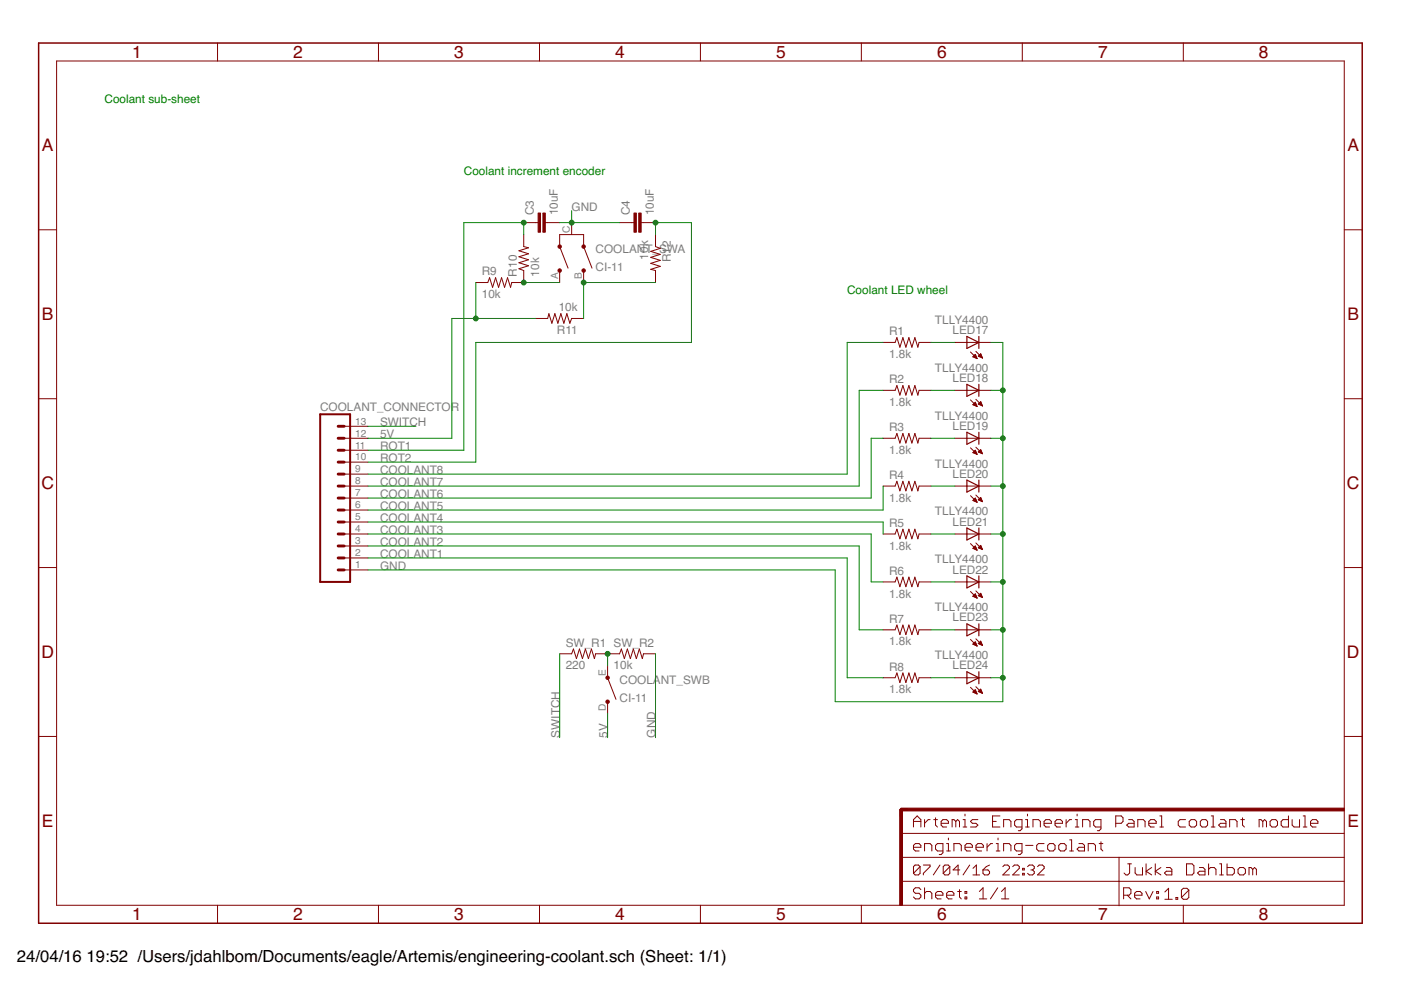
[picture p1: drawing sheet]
<svg xmlns="http://www.w3.org/2000/svg" width="297mm" height="210mm" viewBox="0 0 297 210" stroke-linecap="round" stroke-linejoin="round" font-family="sans-serif">
<g fill="none" stroke="#800000" stroke-width=".25">
<path d="M205 71.3l2.5 1.3-2.5 1.3zM207.5 71.3v2.6M205 81.5l2.5 1.3-2.5 1.2zM205 91.7l2.5 1.2-2.5 1.3zM207.5 81.5v2.5M207.5 91.7v2.5M205 101.8l2.5 1.3-2.5 1.2zM205 112l2.5 1.2-2.5 1.3zM207.5 101.8v2.5M207.5 112v2.5M205 122.1l2.5 1.3-2.5 1.3zM205 132.3l2.5 1.2-2.5 1.3z"/>
<path d="M207.5 122.1v2.6M207.5 132.3v2.5M205 142.4l2.5 1.3-2.5 1.3zM207.5 142.4v2.6"/>
</g>
<g fill="none" stroke="#800000" stroke-width=".21">
<path d="M12 12.9h273v179h-273zM46.1 9.1v3.8M80.2 9.1v3.8M114.4 9.1v3.8M148.5 9.1v3.8M182.6 9.1v3.8M216.7 9.1v3.8M250.9 9.1v3.8M8.2 48.7h3.8M111 47.2h3.1M111 49.7v2.6l1.1 .2-2.1 .7 2.1 .6-2.1 .6 2.1 .7-2.1 .6 2.1 .6-2.1 .7 1 .4v2.5h-2.5l-.3 1-.6-2-.6 2-.7-2-.6 2-.6-2-.7 2-.6-2-.4 1h-2.5M115.6 47.2h3.1"/>
<path d="M118.7 57.4v2.5M120.4 56.9l-1.7-4.6v-2.6h5v2.6l1.8 4.6M121.2 47.2v2.5M123.7 57.4v2.5M131.4 47.2h3M135.9 47.2h3.1M139 49.7v2.6l1 .4-2 .6 2 .6-2 .7 2 .6-2 .6 2 .7-2 .6 1 .3v2.5M285 48.7h3.8M113.6 67.5h2.5l.3-1 .6 2 .6-2 .7 2 .6-2 .6 2 .7-2 .6 2 .4-1h2.5M187.2 72.6h2.6l.4-1 .6 2 .6-2 .7 2 .6-2 .6 2 .7-2 .6 2 .3-1h2.5M202.5 72.6h7.6M205.8 74.6l1.4 1.4"/>
<path d="M206.3 75.6l.9 .4M206.3 75.6h.7M206.4 75.5h.5M206.5 75.4h.4M206.6 75.8h.5M206.6 75.3h.3M206.8 75.2h.1M206.8 75.1l-.5 .5M206.8 75.1l.4 .9M206.9 75.9h.2M206.9 74.5l1.4 1.4M207.1 76h.1"/>
<path d="M207.4 75.5l.5-.5 .4 .9zM207.5 75.5h.7M207.5 75.4h.6M207.6 75.3h.4M207.7 75.6h.5M207.8 75.2h.2M207.9 75.1h.1M208 75.8h.3M208.3 75.9h.1M8.2 84.5h3.8M73 92.9h5M73 95.5h5"/>
<path d="M73 98h5M73 90.4h5M187.2 82.8h2.6l.4-1.1 .6 2.1 .6-2.1 .7 2.1 .6-2.1 .6 2.1 .7-2.1 .6 2.1 .3-1h2.5M187.2 92.9h2.6l.4-1 .6 2 .6-2 .7 2 .6-2 .6 2 .7-2 .6 2 .3-1h2.5M202.5 82.8h7.6M202.5 92.9h7.6M205.8 84.8l1.4 1.4M205.8 95l1.4 1.3M206.3 85.8l.9 .4M206.3 85.8h.7M206.3 95.9h.7M206.4 85.7h.5"/>
<path d="M206.4 95.8h.5M206.5 96h.5M206.5 85.9h.6M206.5 85.5h.4M206.6 95.7h.3M206.7 85.4h.1M206.7 95.5h.1M206.7 96.2h.4M206.8 85.3l-.5 .5M206.8 85.3l.4 .9M206.8 85.3h.1M206.8 95.5l.4 .8-.9-.3z"/>
<path d="M206.8 86h.3M206.9 84.7l1.4 1.4M206.9 94.8l1.4 1.4M207 96.3h.1M207.1 86.1h.1M207.4 95.8l.5-.5 .4 .9zM207.4 85.7h.7M207.5 95.8h.6M207.6 85.5h.5M207.6 95.7h.5M207.6 95.9h.6M207.7 85.4h.3"/>
<path d="M207.7 85.8h.5M207.7 95.5h.3M207.8 85.3h.2M207.8 95.4h.2M207.9 96h.3M207.9 85.2l-.5 .5 .9 .4M207.9 85.2l.4 .9M207.9 85.2h.1M208 85.9h.2M208.2 96.2h.1M208.2 86h.1M285 84.5h3.8"/>
<path d="M73 103.1h5M73 113.2h5M73 118.3h5M73 115.8h5M73 110.7h5M73 108.1h5M73 105.6h5M73 100.5h5M187.2 103.1h2.6l.4-1.1 .6 2.1 .6-2.1 .7 2.1 .6-2.1 .6 2.1 .7-2.1 .6 2.1 .3-1h2.5M187.2 113.2h2.6l.4-1 .6 2 .6-2 .7 2 .6-2 .6 2 .7-2 .6 2 .3-1h2.5M202.5 103.1h7.6M202.5 113.2h7.6"/>
<path d="M205.8 105.1l1.4 1.4M205.8 115.3l1.4 1.3M206.3 106.1l.5-.5 .4 .9zM206.3 116.3l.5-.5 .4 .8zM206.3 116.3h.7M206.4 106h.6M206.4 116.2h.6M206.4 106.2h.6M206.5 105.9h.4M206.5 116.1h.4M206.6 105.8h.3M206.6 115.9h.3"/>
<path d="M206.6 116.4h.5M206.7 106.3h.4M206.7 105.7h.1M206.7 115.8h.1M206.9 105l1.4 1.4M206.9 115.1l1.4 1.4M206.9 116.5h.2M207 106.4h.1M207.5 105.9h.6M207.5 116.2h.7M207.5 116.1h.6M207.6 106h.6"/>
<path d="M207.6 105.8h.5M207.6 115.9h.4M207.7 105.7h.3M207.8 115.8h.2M207.8 116.3h.4M207.8 106.2h.4M207.8 105.6h.2M207.9 115.7h.1M207.9 105.5l.4 .9-.9-.4zM207.9 115.6l.4 .9-.9-.4zM208.1 116.4h.2M208.1 106.3h.2"/>
<path d="M8.2 120.3h3.8M73 120.8h5M118.7 138.6h2.5l.4-1 .6 2 .7-2 .6 2 .6-2 .7 2 .6-2 .6 2 .3-1h5.1l.3-1 .7 2 .6-2 .6 2 .7-2 .6 2 .7-2 .6 2 .2-1h2.6M187.2 123.4h2.6l.4-1 .6 2 .6-2 .7 2 .6-2 .6 2 .7-2 .6 2 .3-1h2.5M187.2 133.5h2.6l.4-1 .6 2.1 .6-2.1 .7 2.1 .6-2.1 .6 2.1 .7-2.1 .6 2.1 .3-1.1h2.5M202.5 123.4h7.6M202.5 133.5h7.6M205.8 125.4l1.4 1.4M205.8 135.6l1.4 1.4M206.3 126.4l.9 .4M206.3 126.4h.7M206.3 136.6l.9 .4"/>
<path d="M206.3 136.6l.5-.5 .4 .9M206.3 136.6h.7M206.4 126.3h.5M206.4 136.4h.5M206.5 136.7h.6M206.5 126.2h.4M206.5 136.3h.4M206.6 126.6h.5M206.6 126.1h.2M206.7 136.2h.1M206.8 125.9h.1M206.8 125.9l-.5 .5"/>
<path d="M206.8 125.9l.4 .9M206.8 136.8h.3M206.8 126.7h.3M206.9 125.3l1.4 1.4M206.9 135.4l1.4 1.4M207.1 136.9h.1M207.1 126.8h.1M207.4 126.3l.9 .4M207.4 126.3l.5-.5 .4 .9M207.4 126.3h.8M207.4 136.4h.7M207.5 126.2h.6"/>
<path d="M207.6 136.3h.5M207.6 126.1h.4M207.7 136.6h.5M207.7 136.2h.3M207.7 126.4h.5M207.8 125.9h.2M207.8 136.1h.2M207.9 125.8h.1M207.9 136l-.5 .5 .9 .3M207.9 136l.4 .8M207.9 136h.1M207.9 136.7h.3"/>
<path d="M208 126.6h.3M208.2 136.8h.1M208.3 126.7h.1M285 120.3h3.8M8.2 156.1h3.8M128.8 141.2v2.5l1.8 4.6M128.8 148.8v2.5M187.2 143.7h2.6l.4-1 .6 2 .6-2 .7 2 .6-2 .6 2 .7-2 .6 2 .3-1h2.5M202.5 143.7h7.6M205.8 145.7l1.4 1.4M206.3 146.7l.5-.5 .4 .9zM206.3 146.7h.7"/>
<path d="M206.4 146.8h.6M206.5 146.6h.4M206.6 146.5h.3M206.7 146.3h.1M206.7 146.9h.4M206.9 145.6l1.4 1.4M207 147.1h.1M207.4 146.6l.5-.5 .4 .9zM207.5 146.6h.6M207.6 146.5h.5M207.6 146.7h.6M207.7 146.3h.3"/>
<path d="M207.8 146.2h.2M207.9 146.8h.3M208.2 146.9h.1M285 156.1h3.8M191.1 176.7h93.9M193.7 179.6h1.5v-.4l-.3-.3h-.8l-.4 .3v.8l.4 .4h.8M193.7 175.3v-1.5l.8-.8 .7 .8v1.5M193.7 174.2h1.5M196 173.8v1.5M197.2 173.8h-.4l-.8 .8M198 173.8h.8M198.4 173.4v1.5l.4 .4"/>
<path d="M199.5 174.6h1.6v-.4l-.4-.4h-.8l-.4 .4v.7l.4 .4h.8M200.7 178.9h.4v1.5M201.1 177.7v.4M202.6 174.2l.4-.4 .4 .4v1.1M202.6 174.2l-.4-.4h-.3v1.5M202.6 174.2v1.1M204.2 173.8h.4v1.5M204.2 175.3h.8M204.6 179.6h1.6v-.4l-.4-.3h-.8l-.4 .3v.8l.4 .4h.8M204.6 172.6v.4M206.9 179.6h1.6v-.4l-.4-.3h-.8l-.4 .3v.8l.4 .4h.8M207.3 173.8h-1.1l-.4 .4 .4 .4h.7l.4 .3-.4 .4h-1.1"/>
<path d="M209.3 178.9v1.5M210.4 178.9h-.3l-.8 .7M210.4 174.2h.8M211.2 178.9h.4v1.5M211.6 177.7v.4M212 173h-1.6v2.3h1.6M212.8 175.3v-1.5h1.2l.3 .4v1.1M216.7 175.3h-1.2l-.4-.4v-.7l.4-.4h1.2v1.9l-.4 .4h-.4M217.4 179.2h1.6M217.4 173.8h.4v1.5M217.4 175.3h.8M217.8 172.6v.4"/>
<path d="M219 175.3v-1.5h1.2l.4 .4v1.1M221.4 178.9h-1.2l-.4 .3v.8l.4 .4h1.2M221.4 174.6h1.5v-.4l-.4-.4h-.8l-.3 .4v.7l.3 .4h.8M222.1 179.2l.4-.3h.8l.4 .3v.8l-.4 .4h-.8l-.4-.4zM223.7 174.6h1.6v-.4l-.4-.4h-.8l-.4 .4v.7l.4 .4h.8M224.5 179.2l.4-.3h.7l.4 .3v.8l-.4 .4h-.7l-.4-.4zM226 173.8v1.5M226.8 178.1h.4v2.3M227.2 173.8h-.4l-.8 .8M228 173.8h.4v1.5M228 175.3h.7M228.4 172.6v.4"/>
<path d="M228.7 178.9h.8l.4 .3v1.2h-1.2l-.3-.4 .3-.4h1.2M229.5 175.3v-1.5h1.2l.4 .4v1.1M233 178.9h.8M233.4 175.3h-1.1l-.4-.4v-.7l.4-.4h1.1v1.9l-.4 .4h-.3M233.4 178.5v1.5l.4 .4M236.6 174.6h1.1l.4-.4v-.8l-.4-.4h-1.1v2.3M239.3 173.8h.8l.4 .4v1.1h-1.2l-.4-.4 .4-.3h1.2M241.2 175.3v-1.5h1.2l.4 .4v1.1M243.6 174.6h1.5v-.4l-.4-.4h-.7l-.4 .4v.7l.4 .4h.7M245.9 175.3h.8M245.9 173h.4v2.3M251.4 173.8h-1.2l-.4 .4v.7l.4 .4h1.2"/>
<path d="M252.1 174.2l.4-.4h.8l.4 .4v.7l-.4 .4h-.8l-.4-.4zM254.9 173.8h.8l.3 .4v.7l-.3 .4h-.8l-.4-.4v-.7zM256.8 175.3h.8M256.8 173h.4v2.3M258.8 173.8h.7l.4 .4v1.1h-1.1l-.4-.4 .4-.3h1.1M260.7 175.3v-1.5h1.2l.4 .4v1.1M263.1 173.8h.7M263.4 173.4v1.5l.4 .4M267.7 174.2l-.4-.4h-.3v1.5M267.7 174.2v1.1M267.7 174.2l.4-.4 .4 .4v1.1M269.3 174.2l.4-.4h.8l.3 .4v.7l-.3 .4h-.8l-.4-.4z"/>
<path d="M273.2 173v2.3h-1.2l-.4-.4v-.7l.4-.4h1.2M274 173.8v1.1l.4 .4h1.1v-1.5M276.3 175.3h.8M276.3 173h.4v2.3M277.9 174.6h1.5v-.4l-.4-.4h-.7l-.4 .4v.7l.4 .4h.7M46.1 191.9v3.8M80.2 191.9v3.8M114.4 191.9v3.8M148.5 191.9v3.8M182.6 191.9v3.8M191.1 186.9h93.9M191.1 181.8h93.9"/>
<path d="M195.1 183.7l-.4-.3h-.7l-.3 .3v1.5M195.1 183.7v1.5l-.4 .3h-.7l-.3-.3M195.1 183.7l-1.4 1.5M195.2 188.6l-.3-.4h-.8l-.4 .4v.4l.4 .4h.8l.3 .4v.4l-.3 .4h-.8l-.4-.4M195.8 183.4h1.4v.3l-1.4 1.5v.3M196 180.4v-1.5h1.2l.4 .3v1.2M196 188.2v2.4M196 189.4l.4-.4h.8l.4 .4v1.2M198.4 189.8h1.5v-.4l-.4-.4h-.7l-.4 .4v.8l.4 .4h.7M199.3 183.4l-1.4 2.1M199.9 180.4h-1.1l-.4-.4v-.8l.4-.3h1.1v1.9l-.4 .4h-.4M200.7 180.4h.8"/>
<path d="M200.7 189.8h1.5v-.4l-.3-.4h-.8l-.4 .4v.8l.4 .4h.8M201.4 183.7l-.4-.3h-.7l-.3 .3v1.5M201.4 183.7v1.5l-.4 .3h-.7l-.3-.3M201.4 183.7l-1.4 1.5M202.2 180.4v-1.5h1.2l.4 .3v1.2M203 189h.8M203.4 188.6v1.6l.4 .4M203.5 184.4h-1.4l1-1v2.1M204.6 189h.4v.4h-.4zM204.6 190.2h.4v.4h-.4zM205.6 183.4l-1.4 2.1M206.3 185.5h1.4"/>
<path d="M206.3 184.1l.7-.7v2.1M207.6 189l.8-.8v2.4M207.6 190.6h1.6M208.4 184.4h1.1l.3 .4v.4l-.3 .3h-.8l-.3-.3zM209.8 183.4l-.7 .3-.7 .7M211.2 180.4h.8M211.5 188.2l-1.5 2.4M212.3 190.6h1.6M212.3 189l.8-.8v2.4M212.6 183.7l.4-.3h.7l.3 .3v.4l-1.4 1.4h1.4M212.8 180.4v-1.5h1.2l.3 .3v1.2M214.7 183.7l.4-.3h.7l.3 .3v.4l-1.4 1.4h1.4"/>
<path d="M216.7 180.4h-1.2l-.4-.4v-.8l.4-.3h1.2v1.9l-.4 .4h-.4M216.7 191.9v3.8M216.8 185.2h.4v.3h-.4zM216.8 184.1h.4v.3h-.4zM217.9 183.7l.3-.3h.7l.4 .3v.4l-.4 .3M218.6 184.4h.3M218.9 184.4l.4 .4v.4l-.4 .3h-.7l-.3-.3M220 183.7l.3-.3h.7l.4 .3v.4l-1.4 1.4h1.4M226.8 180.4h.8M230.7 180.4v-1.5h1.2l.4 .3v1.2M237.3 181.8v10.2M238.2 189.8h1.2l.4-.4v-.8l-.4-.4h-1.2v2.4"/>
<path d="M239 189.8l.8 .8M239.1 183.2h.8M239.5 183.2v1.9l-.4 .4h-.4l-.4-.4M240.6 189.8h1.5v-.4l-.4-.4h-.7l-.4 .4v.8l.4 .4h.7M240.7 183.9v1.2l.3 .4h1.2v-1.6M242.9 189l.8 1.6 .8-1.6M243 183.2v2.3M244.2 183.9l-1.2 .8 1.2 .8M244.9 183.2v2.3M245.2 190.2h.4v.4h-.4zM245.2 189h.4v.4h-.4zM246.1 183.9l-1.2 .8 1.2 .8"/>
<path d="M247 189.1l.8-.8v2.4M247 190.7h1.5M247.3 183.9h.8l.4 .4v1.2h-1.2l-.4-.4 .4-.4h1.2M249.3 190.3h.4v.4h-.4zM250.9 191.9v3.8M251.6 183.2h1.2l.3 .4v1.5l-.3 .4h-1.2zM252.1 188.7v1.6l-.4 .4h-.8l-.4-.4M252.1 188.7l-.4-.4h-.8l-.4 .4v1.6M252.1 188.7l-1.6 1.6M254.3 183.9h.8l.4 .4v1.2h-1.2l-.4-.4 .4-.4h1.2M256.2 184.3l.4-.4h.8l.4 .4v1.2M256.2 183.2v2.3"/>
<path d="M258.6 185.5h.8M258.6 183.2h.4v2.3M260.2 183.2v2.3h1.1l.4-.4v-.8l-.4-.4h-1.1M262.5 184.3l.4-.4h.8l.4 .4v.8l-.4 .4h-.8l-.4-.4zM265.6 184.3l-.4-.4h-.4v1.6M265.6 184.3v1.2M265.6 184.3l.4-.4 .4 .4v1.2"/>
</g>
<g fill="#800000" stroke="#800000" stroke-width=".21">
<path d="M115.1 45.2h.5v4h-.5z"/>
<path d="M114.1 45.2h.5v4h-.5z"/>
<path d="M135.4 45.2h.5v4h-.5z"/>
<path d="M134.4 45.2h.5v4h-.5z"/>
<path d="M190.8 171.6h.5v20.3h-.5z"/>
<path d="M191 171.3h94v.6h-94z"/>
</g>
<g fill="none" stroke="#800000" stroke-width=".61">
<path d="M71.7 98h1.3M71.7 95.5h1.3M71.7 92.9h1.3M71.7 90.4h1.3M71.7 115.8h1.3M71.7 118.3h1.3M71.7 110.7h1.3M71.7 113.2h1.3M71.7 108.1h1.3M71.7 105.6h1.3M71.7 103.1h1.3M71.7 100.5h1.3"/>
<path d="M71.7 120.8h1.3M192.3 171.6h-1.2v1.3"/>
</g>
<path d="M8.2 9.1h280.6v186.6h-280.6z" fill="none" stroke="#800000" stroke-width=".32"/>
<g fill="#800000" stroke="#800000" stroke-width=".21">
<circle cx="118.7" cy="57.4" r=".36"/>
<circle cx="123.7" cy="57.4" r=".36"/>
<circle cx="123.7" cy="52.3" r=".36"/>
<circle cx="118.7" cy="52.3" r=".36"/>
<circle cx="128.8" cy="148.8" r=".36"/>
<circle cx="128.8" cy="143.7" r=".36"/>
</g>
<path d="M67.9 87.8h6.3v35.6h-6.3z" fill="none" stroke="#800000" stroke-width=".42"/>
<g fill="none" stroke="#008000" stroke-width=".21">
<path d="M100.9 59.9v7.6M111 49.7v-2.5h-12.7v48.3h-20.3M111 59.9h7.7M118.7 47.2h12.7M121.2 44.7v2.5M139 49.7v-2.5h7.6v25.4h-45.7v25.4h-22.9M139 59.9h-15.3v7.6M113.6 67.5h-17.8v25.4h-17.8M187.2 72.6h-7.6v27.9h-101.6M197.4 72.6h5.1M210.1 72.6h2.5v76.2h-35.5v-28h-99.1M78 90.4h10.2"/>
<path d="M187.2 92.9h-2.5v12.7h-106.7M187.2 82.8h-5v20.3h-104.2M197.4 92.9h5.1M197.4 82.8h5.1M210.1 92.9h2.5M210.1 82.8h2.5M78 115.8h104.2v17.7h5M78 113.2h106.7v10.2h2.5M78 118.3h101.6v25.4h7.6M78 110.7h109.2v2.5M187.2 103.1v5h-109.2M197.4 113.2h5.1"/>
<path d="M197.4 103.1h5.1M210.1 113.2h2.5M210.1 103.1h2.5M118.7 138.6v17.8M128.8 138.6v2.6M139 138.6v17.8M197.4 133.5h5.1M197.4 123.4h5.1M210.1 133.5h2.5M210.1 123.4h2.5M128.8 151.3v5.1M197.4 143.7h5.1"/>
<path d="M210.1 143.7h2.5"/>
</g>
<g fill="#008000" stroke="#008000" stroke-width=".21">
<circle cx="100.9" cy="67.5" r=".51"/>
<circle cx="212.6" cy="133.5" r=".51"/>
<circle cx="212.6" cy="123.4" r=".51"/>
<circle cx="212.6" cy="113.2" r=".51"/>
<circle cx="212.6" cy="103.1" r=".51"/>
<circle cx="212.6" cy="92.9" r=".51"/>
<circle cx="212.6" cy="82.8" r=".51"/>
<circle cx="212.6" cy="143.7" r=".51"/>
<circle cx="121.2" cy="47.2" r=".51"/>
<circle cx="111" cy="59.9" r=".51"/>
<circle cx="111" cy="47.2" r=".51"/>
<circle cx="139" cy="47.2" r=".51"/>
<circle cx="123.7" cy="59.9" r=".51"/>
<circle cx="128.8" cy="138.6" r=".51"/>
</g>
<g font-size="3.7" fill="#800000">
<text x="28" y="12.3">1</text>
<text x="62.2" y="12.3">2</text>
<text x="96.3" y="12.3">3</text>
<text x="130.4" y="12.3">4</text>
<text x="164.5" y="12.3">5</text>
<text x="198.7" y="12.3">6</text>
<text x="232.8" y="12.3">7</text>
<text x="266.9" y="12.3">8</text>
<text x="8.9" y="32.1">A</text>
<text x="285.7" y="32.1">A</text>
<text x="8.9" y="67.9">B</text>
<text x="285.7" y="67.9">B</text>
<text x="8.8" y="103.7">C</text>
<text x="285.6" y="103.7">C</text>
<text x="8.8" y="139.5">D</text>
<text x="285.6" y="139.5">D</text>
<text x="8.9" y="175.3">E</text>
<text x="285.7" y="175.3">E</text>
<text x="28" y="195.1">1</text>
<text x="62.2" y="195.1">2</text>
<text x="96.3" y="195.1">3</text>
<text x="130.4" y="195.1">4</text>
<text x="164.5" y="195.1">5</text>
<text x="198.7" y="195.1">6</text>
<text x="232.8" y="195.1">7</text>
<text x="266.9" y="195.1">8</text>
</g>
<g font-size="3.5">
<text x="3.6" y="204">24/04/16</text>
<text x="18.3" y="204">19:52 /Users/jdahlbom/Documents/eagle/Artemis/engineering-coolant.sch (Sheet: 1/1)</text>
</g>
<g font-size="2.5" fill="#008000">
<text x="22.2" y="21.8">Coolant sub-sheet</text>
<text x="98.3" y="37">Coolant increment encoder</text>
<text x="179.6" y="62.4">Coolant LED wheel</text>
</g>
<g font-size="2.5" fill="#808080">
<text x="113.2" y="45.7" transform="rotate(-90 113.2 45.7)">C3</text>
<text x="118.3" y="45.7" transform="rotate(-90 118.3 45.7)">10uF</text>
<text x="121.2" y="44.7">GND</text>
<text x="133.5" y="45.7" transform="rotate(-90 133.5 45.7)">C4</text>
<text x="138.6" y="45.7" transform="rotate(-90 138.6 45.7)">10uF</text>
<text x="126.3" y="53.6">COOLANT_SWA</text>
<text x="102.2" y="58.4">R9</text>
<text x="109.5" y="58.6" transform="rotate(-90 109.5 58.6)">R10</text>
<text x="114.3" y="58.6" transform="rotate(-90 114.3 58.6)">10k</text>
<text x="126.3" y="57.4">CI-11</text>
<text x="137.5" y="55" transform="rotate(-90 137.5 55)">10k</text>
<text x="142.3" y="55.6" transform="rotate(-90 142.3 55.6)">R12</text>
<text x="102.2" y="63.2">10k</text>
<text x="118.5" y="66">10k</text>
<text x="118.1" y="70.8">R11</text>
<text x="188.5" y="71.1">R1</text>
<text x="198.2" y="68.7">TLLY4400</text>
<text x="201.9" y="70.8">LED17</text>
<text x="188.5" y="75.9">1.8k</text>
<text x="188.5" y="81.3">R2</text>
<text x="198.2" y="78.8">TLLY4400</text>
<text x="201.9" y="81">LED18</text>
<text x="67.9" y="87.1">COOLANT_CONNECTOR</text>
<text x="188.5" y="86.1">1.8k</text>
<text x="198.2" y="89">TLLY4400</text>
<text x="80.6" y="92.9">5V</text>
<text x="80.6" y="95.5">ROT1</text>
<text x="80.6" y="90.4">SWITCH</text>
<text x="188.5" y="91.4">R3</text>
<text x="201.9" y="91.1">LED19</text>
<text x="80.6" y="100.5">COOLANT8</text>
<text x="80.6" y="98">ROT2</text>
<text x="188.5" y="96.2">1.8k</text>
<text x="188.5" y="101.6">R4</text>
<text x="198.2" y="99.1">TLLY4400</text>
<text x="201.9" y="101.3">LED20</text>
<text x="80.6" y="105.6">COOLANT6</text>
<text x="80.6" y="103.1">COOLANT7</text>
<text x="188.5" y="106.4">1.8k</text>
<text x="80.6" y="108.1">COOLANT5</text>
<text x="80.6" y="110.7">COOLANT4</text>
<text x="80.6" y="113.2">COOLANT3</text>
<text x="188.5" y="111.7">R5</text>
<text x="198.2" y="109.3">TLLY4400</text>
<text x="201.9" y="111.4">LED21</text>
<text x="80.6" y="118.3">COOLANT1</text>
<text x="80.6" y="115.8">COOLANT2</text>
<text x="188.5" y="116.5">1.8k</text>
<text x="198.2" y="119.4">TLLY4400</text>
<text x="80.6" y="120.8">GND</text>
<text x="188.5" y="121.9">R6</text>
<text x="201.9" y="121.6">LED22</text>
<text x="188.5" y="126.7">1.8k</text>
<text x="198.2" y="129.6">TLLY4400</text>
<text x="201.9" y="131.8">LED23</text>
<text x="119.9" y="137.1">SW_R1 SW_R2</text>
<text x="188.5" y="136.8">1.8k</text>
<text x="188.5" y="132">R7</text>
<text x="119.9" y="141.9">220</text>
<text x="130.1" y="141.9">10k</text>
<text x="188.5" y="142.2">R8</text>
<text x="198.2" y="139.8">TLLY4400</text>
<text x="201.9" y="141.9">LED24</text>
<text x="131.4" y="148.8">CI-11</text>
<text x="131.4" y="145">COOLANT_SWB</text>
<text x="188.5" y="147">1.8k</text>
<text x="118.7" y="156.4" transform="rotate(-90 118.7 156.4)">SWITCH</text>
<text x="128.8" y="156.4" transform="rotate(-90 128.8 156.4)">5V</text>
<text x="139" y="156.4" transform="rotate(-90 139 156.4)">GND</text>
</g>
<g font-size="2.1" fill="#808080">
<text x="120.8" y="49.4" transform="rotate(-90 120.8 49.4)">C</text>
<text x="118.3" y="59.1" transform="rotate(-90 118.3 59.1)">A</text>
<text x="123.4" y="59.1" transform="rotate(-90 123.4 59.1)">B</text>
<text x="75.3" y="95.1">11</text>
<text x="75.3" y="92.6">12</text>
<text x="75.3" y="90">13</text>
<text x="75.3" y="100.2">9</text>
<text x="75.3" y="97.6">10</text>
<text x="75.3" y="107.8">6</text>
<text x="75.3" y="105.3">7</text>
<text x="75.3" y="102.7">8</text>
<text x="75.3" y="112.9">4</text>
<text x="75.3" y="110.3">5</text>
<text x="75.3" y="117.9">2</text>
<text x="75.3" y="115.4">3</text>
<text x="75.3" y="120.5">1</text>
<text x="128.5" y="143.3" transform="rotate(-90 128.5 143.3)">E</text>
<text x="128.5" y="150.7" transform="rotate(-90 128.5 150.7)">D</text>
</g>
</svg>
